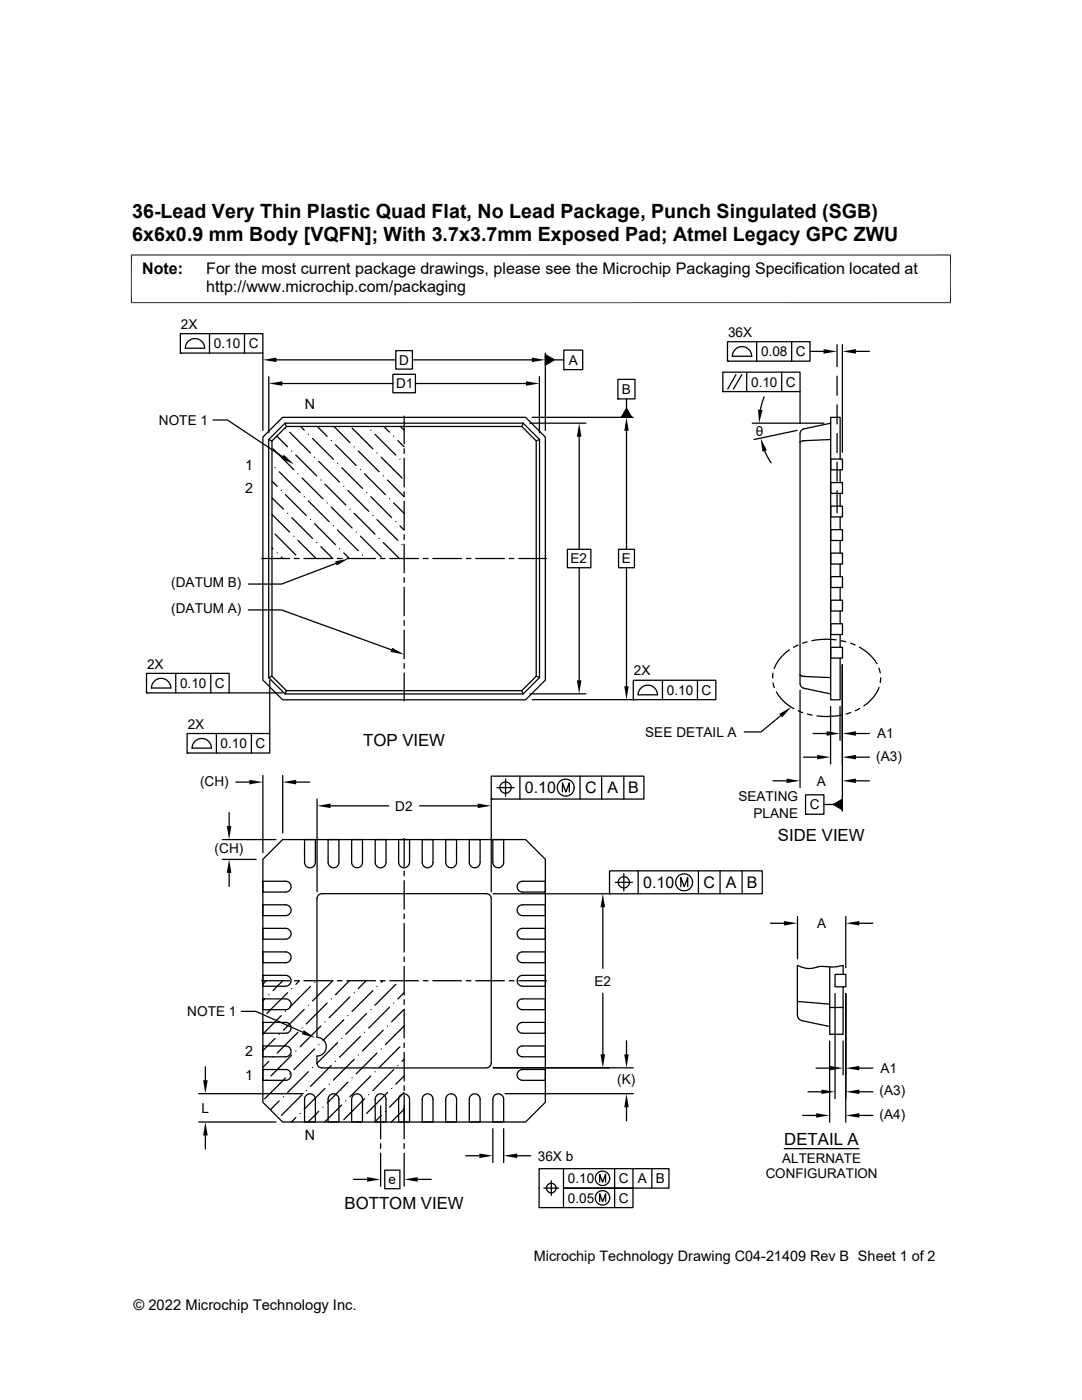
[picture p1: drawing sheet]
<svg xmlns="http://www.w3.org/2000/svg" width="216mm" height="279mm" viewBox="0 0 216 279" stroke-linecap="round" stroke-linejoin="round" font-family="sans-serif">
<g fill="none" stroke="#000" stroke-width=".25">
<path d="M36 66.6h16.5v3.9h-16.5zM36 70.5h.1M37.5 68.1a1.91 1.91 0 0 1 2.1-.4 1.91 1.91 0 0 1 1.2 1.8h-3.8l.1-.6zM41.8 66.6v3.9M48.8 66.6v3.9M52.5 70.5v15.4M53.6 75.2v11.2M55.2 71.8h23.8M56.3 76.5h22.1M78.4 74.7h4.5v3.7h-4.5zM79 70h3.3v3.7h-3.3zM82.3 71.8h23.8"/>
<path d="M82.9 76.5h22M107.6 75.2v11.2M108.8 70.8l1.8 1-1.8 1.1zM108.8 70.5v15.4M110.6 71.8h1.9M112.5 69.9h3.8v3.9h-3.8zM112.5 73.8h.1M123.3 75.7h3.4v3.9h-3.4zM123.3 79.6h.1M125 79.6v1.9M144.2 74.3h15.4v3.8h-15.4zM144.2 78.1h.1"/>
<path d="M145.2 68.2h16.4v3.9h-16.4zM145.2 72.1h.1M146.7 69.7a1.91 1.91 0 0 1 2.1-.4 1.91 1.91 0 0 1 1.2 1.8h-3.9l.1-.6zM146.9 74.8l-1.7 2.9M148 74.8l-1.7 2.9M149 74.3v3.8M151 68.2v3.9M152.5 79.2l-.8 2.6M156 74.3v3.8M158 68.2v3.9M159.6 78.1v6.4M161.6 70.1h2.7"/>
<path d="M167 68.8v4.4M167 75.1v3.8M168.1 68.8v21.5M170.8 70.1h2.7M42.5 83.8h2.9l11 7.3M53.6 87.7l3.3-3.2h47.5l3.3 3.2v47.5l-3.3 3.3h-47.5l-3.3-3.3zM53.6 87.7l.7 .3M54.3 96l1 1M54.3 99.4l2.3 2.2M54.5 89.6l4.1 4.1M54.9 93.3h.1M55.2 87l2.2 2.2"/>
<path d="M55.7 94.1l4.2 4.2M56.1 97.9h.1M56.4 83.3h48.5l3.9 3.9v48.5l-3.9 4h-48.5l-3.9-4v-48.5zM56.9 84.5l.3 .6M57 85.4h.1M57 98.7l4.1 4.2M57.8 86.3l4.2 4.1M58.2 90h.1M59 90.8l4.2 4.2M59.5 94.6h.1M60 85.1l.7 .8M60.3 95.4l4.1 4.1"/>
<path d="M60.7 99.1h.1M61.5 86.7h.1M61.5 100l4.2 4.1M62.4 87.5l4.1 4.2M62.8 91.2h.1M63.3 85.1l2 2M63.6 92.1l4.2 4.1M64 95.8h.1M64.9 96.6l4.1 4.2M66.1 87.9h.1M66.6 85.1l3.2 3.2M66.9 88.8l4.2 4.1"/>
<path d="M67.4 92.5h.1M68.2 93.3l4.1 4.2M68.6 97h.1M69.4 97.9l4.2 4.1M70.3 85.4l4.1 4.2M70.7 89.2h.1M71.5 90l4.1 4.1M71.9 93.7h.1M72.7 94.6l4.2 4.1M73.2 98.3h.1M74 99.1l4.1 4.2M74 85.9h.1"/>
<path d="M74.8 86.7l4.2 4.1M75.2 90.4h.1M76.1 91.2l4.1 4.2M76.5 95h.1M76.6 85.1l1.1 1.2M77.3 95.8l3.3 3.3M77.7 99.5h.1M78.5 87.1h.1M79.4 87.9l1.2 1.3M79.8 91.7h.1M79.9 85.1l.7 .8M80.6 83.1v5.5"/>
<path d="M80.6 89.6v.9M80.6 91.5v5.7M80.6 98.1v1M104.4 84.5l-.3 .6M105.7 84.5h11.2M106.2 83.3h20.2M107.7 87.7l-.7 .3M115.6 87.2v22.4M125 81.5l1 1.8h-2zM125 86v23.6M150.1 84.5h14.3M152.6 90l1.3 2.4"/>
<path d="M159.1 85.9l-8.6 1.8M160.2 88l-.6 .3M165.8 96.3h2.3v2.2h-2.3zM165.8 91.6h2.3v2.2h-2.3zM165.8 87.7l-5.6 .3M165.8 84.5l-5.4 1.1a.92 .92 0 0 0-.8 .9v49.9a.92 .92 0 0 0 .8 .9l5.4 1.2M167 80.8v3.8M167 86.5v3.8M167 92.2v3.8M167 97.9v4.4M167.6 91.6v-8.3h-1.8v56.4h1.8v-8.4M167.6 93.8v2.5"/>
<path d="M167.6 98.5v2.5M52.2 111.5h5.6M54.3 102.7l3.5 3.5M54.3 109.3l.2 .2M54.9 106.6l4.1 4.2M55.3 110.3h.1M56.1 111.2l.3 .3M57.4 102.4h.1M58.2 103.3l4.2 4.1M58.6 107h.1M58.7 111.5h1M59.5 107.8l3.6 3.7"/>
<path d="M60.6 111.5h5.8M62 103.7h.1M62.8 104.5l4.1 4.2M63.2 108.3h.1M64 109.1l2.4 2.4M65.3 100.4h.1M66.1 101.2l4.2 4.2M66.5 104.9h.1M67 112.4l-10.8 4.2h-6.6M67.3 111.5h1M67.4 105.8l4.1 4.1M67.8 109.5h.1"/>
<path d="M68.6 110.3l1.1 1.2M69.2 111.5h5.7M69.8 101.6h.1M70.7 102.4l4.1 4.2M71.1 106.2h.1M71.9 107l4.2 4.2M72.3 110.8h.1M74.4 102.9h.1M75.2 103.7l4.2 4.1M75.6 107.4h.1M75.9 111.5h.9M76.5 108.3l3.2 3.2"/>
<path d="M77.8 111.5h5.7M78.5 100.4l2.1 2M79 104.1h.1M79.8 104.9l.8 .9M80.2 108.7h.1M80.6 100v5.7M80.6 106.7v1M80.6 108.6v5.7M80.6 115.3v.9M80.6 117.2v5.7M84.5 111.5h.9M86.4 111.5h5.7"/>
<path d="M93 111.5h1M94.9 111.5h5.7M101.6 111.5h1M103.5 111.5h5.6M113.2 109.6h4.7v3.7h-4.7zM115.6 113.3v22.5M123.4 109.6h3.2v3.7h-3.2zM125 113.3v23.6M165.8 119.8h2.3v2.1h-2.3zM165.8 115.1h2.3v2.1h-2.3zM165.8 110.4h2.3v2.2h-2.3zM165.8 105.7h2.3v2.2h-2.3z"/>
<path d="M165.8 101h2.3v2.2h-2.3zM167.6 103.2v2.5M167.6 107.9v2.5M167.6 112.6v2.5M167.6 117.2v2.6M29.2 134.4h16.5v3.9h-16.5zM29.2 138.3h.1M30.2 137.3h3.9M30.2 137.3a1.93 1.93 0 0 1 2-1.9 1.93 1.93 0 0 1 1.9 1.9M35.1 134.4v3.9M42.1 134.4v3.9M45.7 138.3h10.7"/>
<path d="M49.6 121.7h6.6l21.9 8M53.8 135.7v10.7M54.3 135l-.7 .2M57.2 137.8h46.9l2.9-2.8v-47l-2.9-2.9h-46.9l-2.9 2.9v47l2.9 2.8-.3 .7M80.6 123.8v1M80.6 125.8v5.7M80.6 132.4v1M80.6 134.3v5.6M104.1 137.8l.3 .7M105.7 138.5h11.2M106.2 139.6h20.2M107 135l.7 .2"/>
<path d="M126.4 135.8h16.4v3.8h-16.4zM126.4 139.6h.1M127.3 138.7h3.9a1.93 1.93 0 0 0-1.9-2 1.93 1.93 0 0 0-2 2M132.2 135.8v3.8M139.2 135.8v3.8M154.2 134.3v1M154.3 136.3l.2 .9M154.9 138.1l.8 1.2 1 1 1.7 1.1M157.5 129.7a8.1 8.1 0 0 0-3 3.7M159.2 128.7l-.9 .5M159.6 134.6l.6 .4M159.6 137.8v19.4"/>
<path d="M160.2 135l5.6 .2M161.1 128.1l-1 .3M165.8 124.5h2.3v2.1h-2.3zM165.8 129.2h2.3v2.1h-2.3zM166.9 127.7l-1.9-.1-3 .3M167.6 121.9v2.6M167.6 126.6v2.6M167.8 127.9l1 .2M168.1 132.7v29.2M169.7 128.4l.9 .3M171.5 129.2l2.2 1.6 1.3 1.7M175.4 133.3l.2 1"/>
<path d="M175.4 137.2a8 8 0 0 1-3 3.7M175.7 135.3l-.1 .9M37.3 146.4h16.5v3.9h-16.5zM37.3 150.3h.1M38.9 148a1.91 1.91 0 0 1 2.1-.5 1.91 1.91 0 0 1 1.2 1.8h-3.9l.1-.6zM43.2 146.4v3.9M47.1 156.1h2.7M50.2 146.4v3.9M52.5 154.7v15.5M56.4 154.7v11.5M59.1 156.1h2.7M63.3 159.5v18.4"/>
<path d="M98 154.9h30.5v4.6h-30.5zM98 159.5h.1M98 159.5v18.4M99.2 157.2h3.4M99.7 157.2a1.14 1.14 0 0 1 1.6-1.1 1.14 1.14 0 0 1 .4 1.8 1.14 1.14 0 0 1-1.9-.3v-.4M100.9 155.5v3.4M103.7 154.9v4.6M112.2 158.1v-1.9l.7 1.9 .7-1.9v1.9M115.7 154.9v4.6M120.1 154.9v4.6M124.5 154.9v4.6M154.2 155.8h2.7"/>
<path d="M155.8 142.8l-4 3.3h-3.3M159.3 141.9l.9 .3M160.3 151.1h2.7M160.7 158.6h3.7v3.9h-3.7zM161.1 142.5l1 .2M162.2 146.4h2.7M165.7 141v11.5M167.6 141v6.7M167.9 142.7l-2.9 .3-2-.1M169.8 142.2l-1 .3M170.8 151.1h2.7M170.8 155.8h2.7"/>
<path d="M170.8 146.4h2.7M171.5 141.4l-.8 .4M44.4 171.5h6.7M44.4 167.6h10.7M45.7 162.2v2.7M45.7 174.2v2.7M52.5 175.9h4.5a1.08 1.08 0 0 1 1.1 1.1 1.08 1.08 0 0 1-1.1 1h-4.5zM56.4 167.6h48.5l3.9 3.9v48.5l-3.9 3.9h-48.5l-3.9-3.9v-48.5zM60.8 167.6h2.1v4.5a1.08 1.08 0 0 1-1.1 1.1 1.08 1.08 0 0 1-1-1.1zM64.2 178.4a.98 .98 0 0 0-1 .9v27.7a1.87 1.87 0 0 1 1.9 1.9 1.87 1.87 0 0 1-1.9 1.9l.1 1.4a.94 .94 0 0 0 .9 .9h32.9a.98 .98 0 0 0 .9-.9v-32.9a.98 .98 0 0 0-.9-.9M64.2 178.4h32.9M65.5 167.6h2.1v4.5a1.08 1.08 0 0 1-1.1 1.1 1.08 1.08 0 0 1-1-1.1z"/>
<path d="M66 160.8h11.6M70.2 167.6h2.1v4.5a1.08 1.08 0 0 1-1.1 1.1 1.08 1.08 0 0 1-1-1.1zM74.9 167.6h2.1v4.5a1.08 1.08 0 0 1-1.1 1.1 1.08 1.08 0 0 1-1-1.1zM79.5 167.6h2.2v4.5a1.09 1.09 0 0 1-1.1 1.1 1.09 1.09 0 0 1-1.1-1.1zM80.6 167.3v5.6M80.6 173.8v1M80.6 175.7v5.7M83.7 160.8h11.6M84.2 167.6h2.2v4.5a1.08 1.08 0 0 1-1.1 1.1 1.08 1.08 0 0 1-1.1-1.1zM88.9 167.6h2.2v4.5a1.08 1.08 0 0 1-1.1 1.1 1.08 1.08 0 0 1-1.1-1.1zM93.6 167.6h2.2v4.5a1.08 1.08 0 0 1-1.1 1.1 1.08 1.08 0 0 1-1.1-1.1zM98.3 167.6h2.2v4.5a1.08 1.08 0 0 1-1.1 1.1 1.08 1.08 0 0 1-1.1-1.1z"/>
<path d="M98.4 178.4h23.2M103.5 176.2l.8-.3h4.5v2.1h-4.5a1.08 1.08 0 0 1-1-.6 1.08 1.08 0 0 1 .2-1.2zM121.6 173.8h30.5v4.6h-30.5zM121.6 178.4h.1M122.8 176.1h3.4M124.5 174.4v3.4M127.3 173.8v4.6M135.8 177v-1.9l.7 1.9 .7-1.9v1.9M139.4 173.8v4.6M143.7 173.8v4.6M148.1 173.8v4.6M160.7 162.5h.1"/>
<path d="M164.4 160.5h1.9M166.3 160.5l1.8-1v2.1zM52.2 195.7h5.6M52.5 180.6h4.5a1.08 1.08 0 0 1 1.1 1.1 1.08 1.08 0 0 1-1.1 1h-4.5zM52.5 185.3h4.5a1.08 1.08 0 0 1 1.1 1.1 1.08 1.08 0 0 1-1.1 1h-4.5zM52.5 190h4.5a1.08 1.08 0 0 1 1.1 1.1 1.08 1.08 0 0 1-1.1 1h-4.5zM52.5 199.3h4.5a1.08 1.08 0 0 1 1.1 1.1 1.08 1.08 0 0 1-1.1 1.1h-4.5zM52.8 199.4l-.3 .3M53.1 195.7l-.6 .7M53.6 198.5h.1M56.4 195.7l-1.9 2M57 196.8a1.08 1.08 0 0 0 1.1-1.1 1.08 1.08 0 0 0-1.1-1.1h-4.5v2.2h4.5"/>
<path d="M57.4 198.1l-4.2 4.2M58.2 197.3h.1M58.7 195.7h1M59.8 195.7l-.8 .7M60.6 195.7h5.8M62 196.9l-4.2 4.1M62.8 196h.1M66.1 199.4h.1M66.4 195.7l-4 4.1M67.3 195.7h1M69.2 195.7h5.7M69.7 195.7l-2.8 2.8"/>
<path d="M69.8 198.9l-4.1 4.2M70.7 198.1h.1M73 195.7l-1.5 1.6M74.4 197.7l-4.1 4.1M75.2 196.9h.1M75.9 195.7h.9M76.4 195.7l-.3 .3M77.8 195.7h5.7M79 196.4l-4.2 4.2M80.6 198.1l-1.2 1.3M80.6 182.4v.9M80.6 184.3v5.7"/>
<path d="M80.6 191v.9M80.6 192.9v5.7M80.6 199.5v1M84.5 195.7h.9M86.4 195.7h5.7M93 195.7h1M94.9 195.7h5.7M101.6 195.7h1M103.5 195.7h5.6M103.5 180.9l.8-.3h4.5v2.1h-4.5a1.08 1.08 0 0 1-1-.6 1.08 1.08 0 0 1 .2-1.2zM103.5 185.6l.8-.3h4.5v2.1h-4.5a1.08 1.08 0 0 1-1-.6 1.08 1.08 0 0 1 .2-1.2zM103.5 190.3l.8-.3h4.5v2.1h-4.5a1.08 1.08 0 0 1-1-.6 1.08 1.08 0 0 1 .2-1.2z"/>
<path d="M103.5 199.7l.8-.4h4.5v2.2h-4.5a1.08 1.08 0 0 1-1-.7 1.08 1.08 0 0 1 .2-1.1zM104.3 196.8a1.08 1.08 0 0 1-1.1-1.1 1.08 1.08 0 0 1 1.1-1.1h4.5v2.2h-4.5M120.3 181.1v12.2M120.3 198.2v12.2M153.7 184.3h2.7M159.1 199.9l6.5 .5M159.1 182.9v8.4M165.6 193v13.4h2.6v-9.5M166.6 194.5h2.2v2.4h-2.2zM166.6 198.3v20.9M168.2 194.5v-1.8a10.5 10.5 0 0 1-4.4 .1 5.9 5.9 0 0 1-4.7-.1v9.9a1.07 1.07 0 0 0 .9 1.1l5.6 1.2M168.8 182.9v10.2"/>
<path d="M168.8 198.3v25.7M171.5 184.3h2.7M39.6 218.3h20.9M41 212.9v2.7M48.2 201.8h2.9l9.3 4.2M52.5 204h4.5a1.08 1.08 0 0 1 1.1 1.1 1.08 1.08 0 0 1-1.1 1.1h-4.5zM52.5 208.7h4.5a1.08 1.08 0 0 1 1.1 1.1 1.08 1.08 0 0 1-1.1 1.1h-4.5zM52.5 213.4h4.5a1.08 1.08 0 0 1 1.1 1.1 1.08 1.08 0 0 1-1.1 1.1h-4.5zM53.2 215.6h.1M53.6 211.8l-1.1 1.2M54.5 211h.1M54.9 207.2l-2.4 2.5"/>
<path d="M55.7 206.4h.1M55.7 219.7l-1.7 1.8M56.1 202.7l-3.6 3.7M56.6 218.9h.1M57 201.8h.1M57 215.1l-4.2 4.2M57.8 214.3h.1M58.2 210.6l-4.1 4.1M59 209.7h.1M59.5 206l-4.2 4.2M60.3 218.5l-4.2 4.1M60.3 205.2h.1"/>
<path d="M60.7 201.4l-4.1 4.2M61.1 218.6a1.08 1.08 0 0 1 1.2-.2 1.08 1.08 0 0 1 .6 1v4.5h-2.1v-4.5zM61.1 217.6h.1M61.5 200.6h.1M61.5 213.9l-4.1 4.1M62.4 213.1h.1M62.8 209.3l-4.2 4.2M63.6 208.5h.1M64 204.8l-4.1 4.1M64.9 217.2l-4.2 4.2M64.9 203.9h.1M65.3 200.2l-4.2 4.1"/>
<path d="M65.7 216.4h.1M65.8 218.6a1.08 1.08 0 0 1 1.2-.2 1.08 1.08 0 0 1 .6 1v4.5h-2.1v-4.5zM66.1 212.6l-4.1 4.2M66.9 211.8h.1M67.4 208.1l-4.2 4.1M68.2 207.2h.1M68.6 203.5l-4.2 4.2M69 219.7h.1M69.4 216l-4.1 4.1M69.4 202.7h.1M70.3 215.1h.1M70.5 218.6a1.08 1.08 0 0 1 1.2-.2 1.08 1.08 0 0 1 .6 1v4.5h-2.1v-4.5z"/>
<path d="M70.7 211.4l-4.2 4.2M71.5 210.6h.1M71.9 206.8l-4.1 4.2M72.7 219.3l-4.1 4.2M72.7 206h.1M73.2 202.3l-4.2 4.1M73.6 218.5h.1M74 214.7l-4.2 4.2M74 201.4h.1M74.8 213.9h.1M75.2 218.6a1.08 1.08 0 0 1 1.2-.2 1.08 1.08 0 0 1 .6 1v4.5h-2.1v-4.5zM75.2 210.2l-4.1 4.1"/>
<path d="M76.1 209.3h.1M76.5 205.6l-4.2 4.1M77.3 218l-4.1 4.2M77.3 204.8h.1M77.7 201l-4.1 4.2M78.1 217.2h.1M78.5 213.5l-4.1 4.1M78.5 200.2h.1M79.4 212.6h.1M79.8 208.9l-4.2 4.2M79.9 218.6a1.09 1.09 0 0 1 1.1-.2 1.09 1.09 0 0 1 .7 1v4.5h-2.2v-4.5zM80.6 211.4l-.4 .4"/>
<path d="M80.6 218l-2.9 3M80.6 214.7l-1.6 1.7M80.6 204.8l-3.7 3.7M80.6 201.4l-2.5 2.5M80.6 201.4v5.8M80.6 208.1v1M80.6 210v5.7M80.6 216.7v.9M80.6 218.6v8.7M84.6 218.6a1.08 1.08 0 0 1 1.1-.2 1.08 1.08 0 0 1 .7 1v4.5h-2.2v-4.5zM89.3 218.6a1.08 1.08 0 0 1 1.1-.2 1.08 1.08 0 0 1 .7 1v4.5h-2.2v-4.5zM94 218.6a1.08 1.08 0 0 1 1.1-.2 1.08 1.08 0 0 1 .7 1v4.5h-2.2v-4.5z"/>
<path d="M98.4 213.1h28M98.7 218.6a1.08 1.08 0 0 1 1.1-.2 1.08 1.08 0 0 1 .7 1v4.5h-2.2v-4.5zM100.8 218.3h25.6M103.5 204.4l.8-.4h4.5v2.2h-4.5a1.08 1.08 0 0 1-1-.7 1.08 1.08 0 0 1 .2-1.1zM103.5 209.1l.8-.4h4.5v2.2h-4.5a1.08 1.08 0 0 1-1-.7 1.08 1.08 0 0 1 .2-1.1zM103.5 213.8l.8-.4h4.5v2.2h-4.5a1.08 1.08 0 0 1-1-.7 1.08 1.08 0 0 1 .2-1.1zM125 207.7v2.7M161.2 217.9h2.7M162.8 213.2h2.7M165.5 207.8v16.2M165.6 201.1h2.6M168.2 207.8v6.7"/>
<path d="M171.5 213.2h2.7M171.5 217.9h2.7M39.6 223.9h15.5M41 226.6v2.7M59 223l-.9 .9M59.9 222.2h.1M63.6 221.8l-2.1 2.1M64.4 221h.1M68.2 220.5l-3.4 3.4M70.5 235.4h2.7M71.5 223.9h-.1M72.3 223h.1"/>
<path d="M75.9 220.7v6.6M75.9 228.2v1M75.9 230.1v6.6M76.1 222.6l-1.3 1.3M76.8 233.5h3v3.7h-3zM76.9 221.8h.1M80.6 221.4l-2.5 2.5M80.6 228.2v1M80.6 230.1v6.6M83.3 235.4h2.7M92.9 230.7h2.8M98.3 225.3v6.7"/>
<path d="M100.5 225.3v6.7M103.2 230.7h2.7M108.5 237.1h3M110 235.6v3M112.4 233.2v3.9h13.9v3.9h-18.7v-7.8h25.9v3.9h-21.1v3.9M119.7 235.9v-1.5l.5 1.5 .6-1.5v1.5M119.7 239.8v-1.5l.5 1.5 .6-1.5v1.5M122.6 233.2v7.8M125 221v2.7M126.3 233.2v3.9M130.1 233.2v3.9M156.5 229.2h14.9"/>
<path d="M160.1 222.6h2.8M171.5 222.6h2.7"/>
<circle cx="112.9" cy="157.2" r="1.69"/>
<circle cx="124.5" cy="176.1" r="1.12"/>
<circle cx="136.5" cy="176.1" r="1.69"/>
<circle cx="110" cy="237.1" r=".96"/>
<circle cx="120.2" cy="235.2" r="1.44"/>
<circle cx="120.2" cy="239.1" r="1.44"/>
</g>
<g fill="#000">
<path d="M52.5 71.8l2.7-.4v.9zM53.6 76.5l2.7-.4v.9zM104.9 76.1l2.7 .4-2.7 .5zM106.1 71.4l2.7 .4-2.7 .5zM108.8 70.8l1.8 1-1.8 1.1zM164.3 69.7l2.7 .4-2.7 .5zM168.1 70.1l2.7-.4v.9zM56.6 90.8l2 1.8-2.5-1.1zM115.6 84.5l.4 2.7h-.9zM125 83.3l.5 2.7h-.9zM125 81.5l1 1.8h-2zM151.8 87.4l1.2 2.5-.9 .2z"/>
<path d="M151.3 81.7l.9 .1-.7 2.7zM66.9 112l2.7-.5-2.4 1.4zM78.3 129.3l2.3 1.3-2.7-.5zM115.1 135.8h.9l-.4 2.7zM124.6 136.9h.9l-.5 2.7zM49.8 155.6l2.7 .5-2.7 .4zM56.4 156.1l2.7-.5v.9zM155.5 142.5l2.4-1.4-1.8 2.1zM156.9 155.4l2.7 .4-2.7 .5zM163 150.7l2.7 .4-2.7 .5zM164.9 145.9l2.7 .5-2.7 .4zM166.3 160.5l1.8-1v2.1z"/>
<path d="M168.1 146.4l2.7-.5v.9zM168.1 151.1l2.7-.4v.9zM168.1 155.8l2.7-.4v.9zM45.3 164.9h.9l-.5 2.7zM45.7 171.5l.5 2.7h-.9zM63.3 160.8l2.7-.4v.9zM95.3 160.4l2.7 .4-2.7 .5zM120.3 178.4l.4 2.7h-.9zM156.4 183.8l2.7 .5-2.7 .4zM168.8 184.3l2.7-.5v.9zM40.5 215.6h.9l-.4 2.7zM60.6 205.6l2.3 1.5-2.7-.7z"/>
<path d="M119.8 210.4h.9l-.4 2.7zM124.6 210.4h.9l-.5 2.7zM163.9 217.4l2.7 .5-2.7 .4zM165.5 212.7l2.7 .5-2.7 .4zM168.8 213.2l2.7-.5v.9zM168.8 217.9l2.7-.5v.9zM41 223.9l.4 2.7h-.9zM73.2 234.9l2.7 .5-2.7 .4zM80.6 235.4l2.7-.5v.9zM95.7 230.2l2.6 .5-2.6 .4zM100.5 230.7l2.7-.5v.9zM125 218.3l.5 2.7h-.9z"/>
<path d="M162.9 222.2l2.6 .4-2.6 .5zM168.8 222.6l2.7-.4v.9z"/>
</g>
<path d="M26.1 50.9h163.7M26.2 50.8v9.7M189.7 50.8v9.7M26.1 60.4h163.7" fill="none" stroke="#000" stroke-width=".2"/>
<g font-size="3.9">
<text x="26.4" y="43.5">36-Lead Very Thin Plastic Quad Flat, No Lead Package, Punch Singulated (SGB)</text>
<text x="26.4" y="48.1">6x6x0.9 mm Body [VQFN]; With 3.7x3.7mm Exposed Pad; Atmel Legacy GPC ZWU</text>
</g>
<g font-size="3.3">
<text x="72.5" y="148.9">TOP VIEW</text>
<text x="155.2" y="167.8">SIDE VIEW</text>
<text x="156.5" y="228.5">DETAIL A</text>
<text x="68.7" y="241.3">BOTTOM VIEW</text>
</g>
<g font-size="3.2">
<text x="28.4" y="54.7">Note:</text>
<text x="41.1" y="58.3">http://www.microchip.com/packaging</text>
<text x="41.1" y="54.7">For the most current package drawings, please see the Microchip Packaging Specification located at</text>
<text x="104.7" y="158.3">0.10</text>
<text x="116.7" y="158.3">C</text>
<text x="121.2" y="158.3">A</text>
<text x="125.4" y="158.3">B</text>
<text x="128.4" y="177.2">0.10</text>
<text x="140.4" y="177.2">C</text>
<text x="144.8" y="177.2">A</text>
<text x="149" y="177.2">B</text>
</g>
<g font-size="2.9">
<text x="106.5" y="251.7">Microchip Technology Drawing C04-21409 Rev B Sheet 1 of 2</text>
<text x="26.6" y="261.3">© 2022 Microchip Technology Inc.</text>
</g>
<g font-size="2.8">
<text x="60.8" y="81.6">N</text>
<text x="48.9" y="93.7">1</text>
<text x="48.9" y="98.4">2</text>
<text x="48.9" y="215.5">1</text>
<text x="48.9" y="210.8">2</text>
<text x="60.8" y="227.6">N</text>
</g>
<g font-size="2.7">
<text x="36.1" y="65.6">2X</text>
<text x="42.7" y="69.5">0.10</text>
<text x="49.6" y="69.5">C</text>
<text x="145.3" y="67.2">36X</text>
<text x="151.8" y="71.1">0.08</text>
<text x="158.8" y="71.1">C</text>
<text x="79" y="77.5">D1</text>
<text x="79.6" y="72.8">D</text>
<text x="113.5" y="72.8">A</text>
<text x="149.9" y="77.2">0.10</text>
<text x="156.8" y="77.2">C</text>
<text x="124.1" y="78.6">B</text>
<text x="31.7" y="84.8">NOTE 1</text>
<text x="150.8" y="86.9">θ</text>
<text x="113.9" y="112.4">E2</text>
<text x="124.1" y="112.4">E</text>
<text x="34.1" y="117.2">(DATUM B)</text>
<text x="34.1" y="122.4">(DATUM A)</text>
<text x="29.4" y="133.4">2X</text>
<text x="35.9" y="137.3">0.10</text>
<text x="42.9" y="137.3">C</text>
<text x="126.5" y="134.8">2X</text>
<text x="133.1" y="138.7">0.10</text>
<text x="140" y="138.7">C</text>
<text x="37.5" y="145.4">2X</text>
<text x="44" y="149.3">0.10</text>
<text x="51" y="149.3">C</text>
<text x="128.7" y="147">SEE DETAIL A</text>
<text x="175" y="147.4">A1</text>
<text x="174.8" y="151.8">(A3)</text>
<text x="39.9" y="156.8">(CH)</text>
<text x="78.9" y="161.8">D2</text>
<text x="147.3" y="159.9">SEATING</text>
<text x="161.6" y="161.5">C</text>
<text x="163" y="156.8">A</text>
<text x="150.3" y="163.2">PLANE</text>
<text x="42.8" y="170.2">(CH)</text>
<text x="163" y="185.2">A</text>
<text x="118.6" y="196.7">E2</text>
<text x="37.4" y="202.8">NOTE 1</text>
<text x="175.7" y="214.1">A1</text>
<text x="123.2" y="216.4">(K)</text>
<text x="175.5" y="218.6">(A3)</text>
<text x="40.2" y="222.1">L</text>
<text x="175.5" y="223.3">(A4)</text>
<text x="107.3" y="231.6">36X b</text>
<text x="156.1" y="232.1">ALTERNATE</text>
<text x="77.5" y="236.3">e</text>
<text x="113.3" y="236.1">0.10</text>
<text x="123.5" y="236.1">C</text>
<text x="127.3" y="236.1">A</text>
<text x="130.8" y="236.1">B</text>
<text x="152.8" y="235.1">CONFIGURATION</text>
<text x="113.3" y="240">0.05</text>
<text x="123.5" y="240">C</text>
</g>
</svg>
